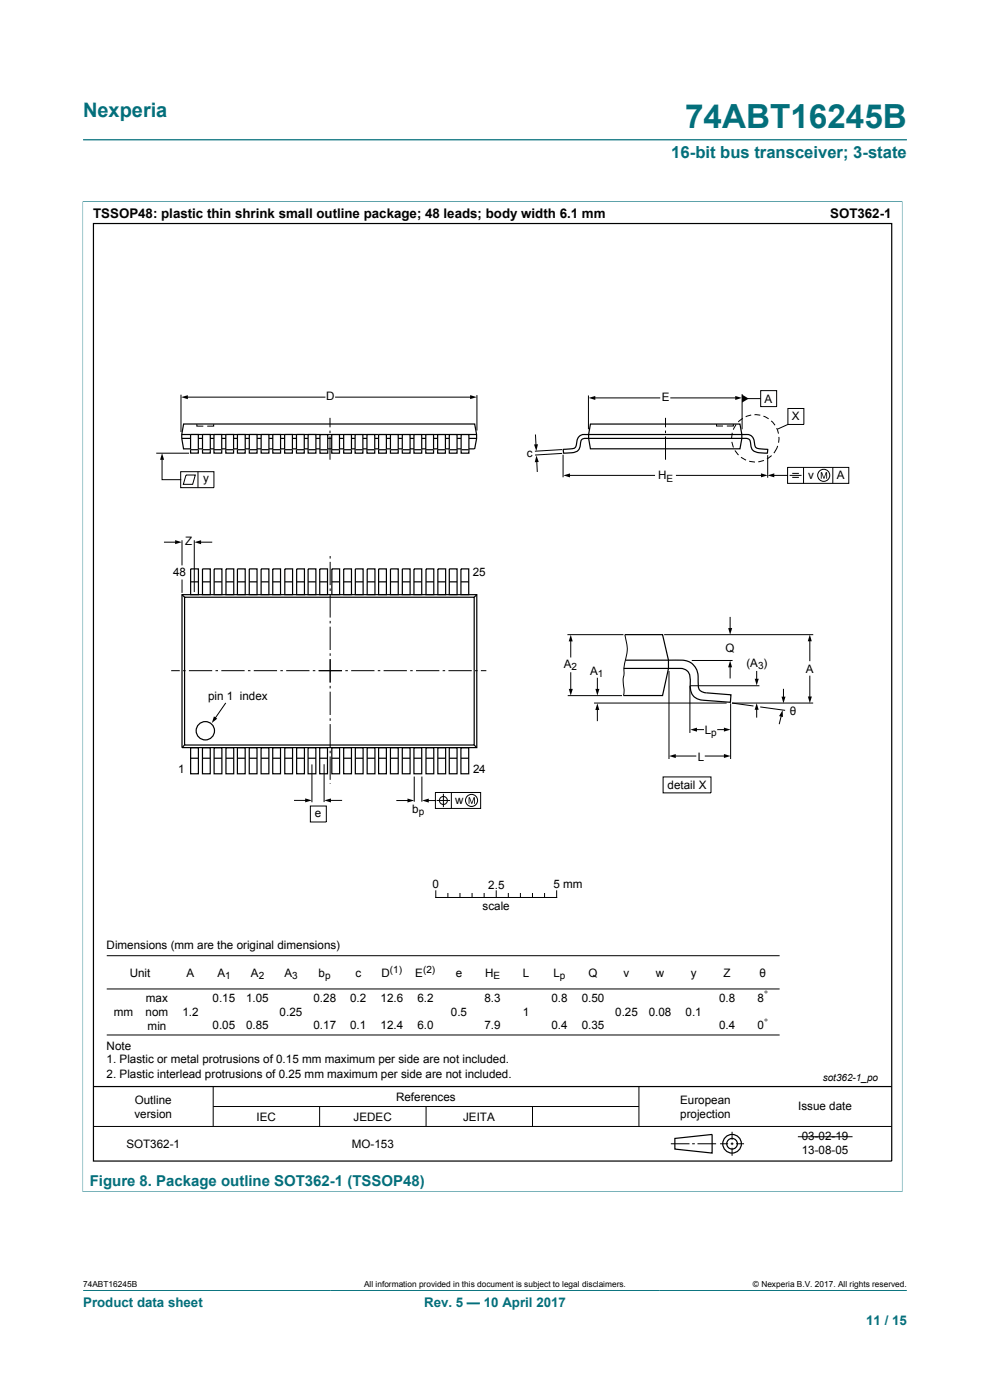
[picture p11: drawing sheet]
<svg xmlns="http://www.w3.org/2000/svg" width="210mm" height="297mm" viewBox="0 0 210 297" stroke-linecap="round" stroke-linejoin="round" font-family="sans-serif">
<path d="M17.6 29.7h174.8M17.5 42.8h173.9M17.6 42.7v210.2M191.4 42.7v210.2M17.5 252.8h173.9M17.6 273.8h174.8" fill="none" stroke="#036f7b" stroke-width=".21"/>
<g fill="none" stroke="#000" stroke-width=".21">
<path d="M33.1 96.1h7M38.4 83.7v7.9M41.8 90v.4h1.3M45.3 90v.4h-1.3M101.2 83.8v7.5M119.2 95.4l-5.7 .3M119.2 96.2l-5.7 .3M119.4 96.5v4.8M152 90v.4h1.4M155.6 90v.4h-1.4M167.1 99.2h12.9v3.3h-12.9zM170.4 99.2v3.3"/>
<path d="M176.7 99.2v3.3M38.6 114.6v5.3M41.2 114.6v11M164 100.9h3.1M167.5 100.9h2.5M168.1 101.3h1.4M168.1 100.4h1.4M38.6 122.9v2.9M120.4 134.6h11.8M132.6 134.6a9.5 9.5 0 0 1-.2 6.5v1.8a7.1 7.1 0 0 0 0 3.6l-.2 1.1M140.9 134.6h31.6M47.8 149.2l-2.2 3.3"/>
<path d="M120.4 147.6h11.5M126 149.1h28.1M141.9 142.3v18.7M146.3 145.5v10M146.4 145.5h14.7M146.7 140.1h8.7M155 149.2v11.8M161.3 150l5.2 .7M172.5 149.1h-17.2l4.5 .7M87.9 164.7v5.4M89.5 164.7v5.4M22.6 209.8h142.8"/>
<path d="M22.6 219.6h142.8M22.6 202.7h142.8M19.8 239h169.4M45.2 230.5v8.5M45.2 234.7h90.3M67.8 234.7v4.3M90.4 234.7v4.3M113 234.7v4.3M135.5 230.5v8.5M142.3 242.6h4M146.8 242.6h.6M148 242.6h3.9"/>
<path d="M152.7 242.6h1.7M155 242.6h.6M155.3 240.1v1.7M155.3 242.4v.5M155.3 243.5v1.7M156.1 242.6h1.7M169.2 241.1h11.6"/>
<circle cx="174.7" cy="100.8" r="1.28"/>
</g>
<g fill="none" stroke="#000" stroke-width=".25">
<path d="M19.8 47.4h169.4v198.9h-169.4zM38.6 92.2h62.5M38.6 93h62.5M100.7 95.2h-61.8l-.3-3 .3-2.3h61.8l.4 3.1-.4 2.2M119.5 95.3l1.8-.1a1.09 1.09 0 0 0 1.1-1.4 1.7 1.7 0 0 1 2.2-1.6h32.8a2.68 2.68 0 0 1 2.3 .6l.3 1a1.17 1.17 0 0 0 1.4 1.4l1.2 .1a.48 .48 0 0 1 .1 .8 5.2 5.2 0 0 1-3-.6l-.3-.4-.1-.8a1.08 1.08 0 0 0-1.4-1.3h-32.9a1.4 1.4 0 0 0-1.8 .7 2.04 2.04 0 0 1-1.5 2.3l-1.9 .1a.51 .51 0 0 1-.3-.8zM125.2 90h31.8l.4 2.2v.8l-.4 2.2h-31.8l-.3-3zM38.6 126.2h62.5v32.4h-62.5zM38.6 126.2l.6 .5M39.2 126.7h61.4v31.4h-61.4zM101.1 126.2l-.5 .5M132.6 134.6h7.9l1.3 5.4v1.8l-1.3 5.8h-8.3M39.2 158.1l-.6 .5"/>
<path d="M100.6 158.1l.5 .5M19.8 230.5h169.4M143.2 241.5l7.9-.8v3.9l-7.9-.8z"/>
<circle cx="43.6" cy="155" r="1.95"/>
<circle cx="155.3" cy="242.6" r="1.13"/>
<circle cx="155.3" cy="242.6" r="1.98"/>
</g>
<path d="M162.8 100.9l1.4-.5v.9zM174.1 100.2h.3l.4 1.1 .4-1.1h.2v1.4h-.1v-1.2l-.4 1.2h-.2l-.4-1.2v1.2h-.2zM45.4 152l.7 .5-1.2 .9z" fill="#000"/>
<path d="M67.9 92.2h1.6v3.9h-1.6z" fill="#fefefe"/>
<path d="M67.9 92.2h1.6v3.9h-1.6z" fill="none" stroke="#000" stroke-width=".25"/>
<path d="M67.9 95.4h1.6z" fill="#fefefe"/>
<path d="M67.9 95.4h1.6" fill="none" stroke="#000" stroke-width=".25"/>
<path d="M70.4 92.2h1.6v3.9h-1.6z" fill="#fefefe"/>
<path d="M70.4 92.2h1.6v3.9h-1.6z" fill="none" stroke="#000" stroke-width=".25"/>
<path d="M70.4 95.4h1.6z" fill="#fefefe"/>
<path d="M70.4 95.4h1.6" fill="none" stroke="#000" stroke-width=".25"/>
<path d="M72.9 92.2h1.7v3.9h-1.7z" fill="#fefefe"/>
<path d="M72.9 92.2h1.7v3.9h-1.7z" fill="none" stroke="#000" stroke-width=".25"/>
<path d="M72.9 95.4h1.7z" fill="#fefefe"/>
<path d="M72.9 95.4h1.7" fill="none" stroke="#000" stroke-width=".25"/>
<path d="M75.3 92.2h1.7v3.9h-1.7z" fill="#fefefe"/>
<path d="M75.3 92.2h1.7v3.9h-1.7z" fill="none" stroke="#000" stroke-width=".25"/>
<path d="M75.3 95.4h1.7z" fill="#fefefe"/>
<path d="M75.3 95.4h1.7" fill="none" stroke="#000" stroke-width=".25"/>
<path d="M77.8 92.2h1.7v3.9h-1.7z" fill="#fefefe"/>
<path d="M77.8 92.2h1.7v3.9h-1.7z" fill="none" stroke="#000" stroke-width=".25"/>
<path d="M77.9 95.4h1.6z" fill="#fefefe"/>
<path d="M77.9 95.4h1.6" fill="none" stroke="#000" stroke-width=".25"/>
<path d="M80.3 92.2h1.7v3.9h-1.7z" fill="#fefefe"/>
<path d="M80.3 92.2h1.7v3.9h-1.7z" fill="none" stroke="#000" stroke-width=".25"/>
<path d="M80.3 95.4h1.7z" fill="#fefefe"/>
<path d="M80.3 95.4h1.7" fill="none" stroke="#000" stroke-width=".25"/>
<path d="M82.8 92.2h1.7v3.9h-1.7z" fill="#fefefe"/>
<path d="M82.8 92.2h1.7v3.9h-1.7z" fill="none" stroke="#000" stroke-width=".25"/>
<path d="M82.8 95.4h1.7z" fill="#fefefe"/>
<path d="M82.8 95.4h1.7" fill="none" stroke="#000" stroke-width=".25"/>
<path d="M85.3 92.2h1.7v3.9h-1.7z" fill="#fefefe"/>
<path d="M85.3 92.2h1.7v3.9h-1.7z" fill="none" stroke="#000" stroke-width=".25"/>
<path d="M85.3 95.4h1.7z" fill="#fefefe"/>
<path d="M85.3 95.4h1.7" fill="none" stroke="#000" stroke-width=".25"/>
<path d="M87.8 92.2h1.7v3.9h-1.7z" fill="#fefefe"/>
<path d="M87.8 92.2h1.7v3.9h-1.7z" fill="none" stroke="#000" stroke-width=".25"/>
<path d="M87.8 95.4h1.7z" fill="#fefefe"/>
<path d="M87.8 95.4h1.7" fill="none" stroke="#000" stroke-width=".25"/>
<path d="M90.3 92.2h1.7v3.9h-1.7z" fill="#fefefe"/>
<path d="M90.3 92.2h1.7v3.9h-1.7z" fill="none" stroke="#000" stroke-width=".25"/>
<path d="M90.3 95.4h1.7z" fill="#fefefe"/>
<path d="M90.3 95.4h1.7" fill="none" stroke="#000" stroke-width=".25"/>
<path d="M92.8 92.2h1.7v3.9h-1.7z" fill="#fefefe"/>
<path d="M92.8 92.2h1.7v3.9h-1.7z" fill="none" stroke="#000" stroke-width=".25"/>
<path d="M92.8 95.4h1.7z" fill="#fefefe"/>
<path d="M92.8 95.4h1.7" fill="none" stroke="#000" stroke-width=".25"/>
<path d="M95.3 92.2h1.7v3.9h-1.7z" fill="#fefefe"/>
<path d="M95.3 92.2h1.7v3.9h-1.7z" fill="none" stroke="#000" stroke-width=".25"/>
<path d="M95.3 95.4h1.7z" fill="#fefefe"/>
<path d="M95.3 95.4h1.7" fill="none" stroke="#000" stroke-width=".25"/>
<path d="M97.8 92.2h1.7v3.9h-1.7z" fill="#fefefe"/>
<path d="M97.8 92.2h1.7v3.9h-1.7z" fill="none" stroke="#000" stroke-width=".25"/>
<path d="M97.8 95.4h1.7z" fill="#fefefe"/>
<path d="M97.8 95.4h1.7" fill="none" stroke="#000" stroke-width=".25"/>
<path d="M40.4 92.2h1.7v3.9h-1.7z" fill="#fefefe"/>
<path d="M40.4 92.2h1.7v3.9h-1.7z" fill="none" stroke="#000" stroke-width=".25"/>
<path d="M40.4 95.4h1.7z" fill="#fefefe"/>
<path d="M40.4 95.4h1.7" fill="none" stroke="#000" stroke-width=".25"/>
<path d="M43 92.2h1.6v3.9h-1.6z" fill="#fefefe"/>
<path d="M43 92.2h1.6v3.9h-1.6z" fill="none" stroke="#000" stroke-width=".25"/>
<path d="M43 95.4h1.6z" fill="#fefefe"/>
<path d="M43 95.4h1.6" fill="none" stroke="#000" stroke-width=".25"/>
<path d="M45.4 92.2h1.6v3.9h-1.6z" fill="#fefefe"/>
<path d="M45.4 92.2h1.6v3.9h-1.6z" fill="none" stroke="#000" stroke-width=".25"/>
<path d="M45.4 95.4h1.6z" fill="#fefefe"/>
<path d="M45.4 95.4h1.6" fill="none" stroke="#000" stroke-width=".25"/>
<path d="M47.9 92.2h1.6v3.9h-1.6z" fill="#fefefe"/>
<path d="M47.9 92.2h1.6v3.9h-1.6z" fill="none" stroke="#000" stroke-width=".25"/>
<path d="M47.9 95.4h1.7z" fill="#fefefe"/>
<path d="M47.9 95.4h1.7" fill="none" stroke="#000" stroke-width=".25"/>
<path d="M50.4 92.2h1.6v3.9h-1.6z" fill="#fefefe"/>
<path d="M50.4 92.2h1.6v3.9h-1.6z" fill="none" stroke="#000" stroke-width=".25"/>
<path d="M50.4 95.4h1.6z" fill="#fefefe"/>
<path d="M50.4 95.4h1.6" fill="none" stroke="#000" stroke-width=".25"/>
<path d="M52.9 92.2h1.6v3.9h-1.6z" fill="#fefefe"/>
<path d="M52.9 92.2h1.6v3.9h-1.6z" fill="none" stroke="#000" stroke-width=".25"/>
<path d="M52.9 95.4h1.6z" fill="#fefefe"/>
<path d="M52.9 95.4h1.6" fill="none" stroke="#000" stroke-width=".25"/>
<path d="M55.4 92.2h1.6v3.9h-1.6z" fill="#fefefe"/>
<path d="M55.4 92.2h1.6v3.9h-1.6z" fill="none" stroke="#000" stroke-width=".25"/>
<path d="M55.4 95.4h1.7z" fill="#fefefe"/>
<path d="M55.4 95.4h1.7" fill="none" stroke="#000" stroke-width=".25"/>
<path d="M57.9 92.2h1.6v3.9h-1.6z" fill="#fefefe"/>
<path d="M57.9 92.2h1.6v3.9h-1.6z" fill="none" stroke="#000" stroke-width=".25"/>
<path d="M57.9 95.4h1.6z" fill="#fefefe"/>
<path d="M57.9 95.4h1.6" fill="none" stroke="#000" stroke-width=".25"/>
<path d="M60.4 92.2h1.6v3.9h-1.6z" fill="#fefefe"/>
<path d="M60.4 92.2h1.6v3.9h-1.6z" fill="none" stroke="#000" stroke-width=".25"/>
<path d="M60.4 95.4h1.6z" fill="#fefefe"/>
<path d="M60.4 95.4h1.6" fill="none" stroke="#000" stroke-width=".25"/>
<path d="M62.9 92.2h1.6v3.9h-1.6z" fill="#fefefe"/>
<path d="M62.9 92.2h1.6v3.9h-1.6z" fill="none" stroke="#000" stroke-width=".25"/>
<path d="M62.9 95.4h1.7z" fill="#fefefe"/>
<path d="M62.9 95.4h1.7" fill="none" stroke="#000" stroke-width=".25"/>
<path d="M65.4 92.2h1.6v3.9h-1.6z" fill="#fefefe"/>
<path d="M65.4 92.2h1.6v3.9h-1.6z" fill="none" stroke="#000" stroke-width=".25"/>
<path d="M65.4 95.4h1.6z" fill="#fefefe"/>
<g fill="none" stroke="#000" stroke-width=".25">
<path d="M65.4 95.4h1.6M40.4 120.7h1.7v5.4h-1.7zM40.4 123.4h1.7M43 120.7h1.6v5.4h-1.6zM43 123.4h1.6M45.4 120.7h1.7v5.4h-1.7zM45.4 123.4h1.7M47.9 120.7h1.7v5.4h-1.7zM47.9 123.4h1.7M50.4 120.7h1.6v5.4h-1.6zM50.4 123.4h1.6M52.9 120.7h1.6v5.4h-1.6z"/>
<path d="M52.9 123.4h1.6M55.4 120.7h1.6v5.4h-1.6zM55.4 123.4h1.6M57.9 120.7h1.6v5.4h-1.6zM57.9 123.4h1.6M60.4 120.7h1.7v5.4h-1.7zM60.4 123.4h1.7M62.9 120.7h1.7v5.4h-1.7zM62.9 123.4h1.7M65.4 120.7h1.6v5.4h-1.6zM65.4 123.4h1.6M67.8 120.7h1.7v5.4h-1.7z"/>
<path d="M67.8 123.4h1.7M70.4 120.7h1.6v5.4h-1.6zM70.4 123.4h1.6M72.9 120.7h1.7v5.4h-1.7zM72.9 123.4h1.7M75.4 120.7h1.6v5.4h-1.6zM75.4 123.4h1.6M77.9 120.7h1.6v5.4h-1.6zM77.9 123.4h1.6M80.3 120.7h1.7v5.4h-1.7zM80.3 123.4h1.7M82.8 120.7h1.7v5.4h-1.7z"/>
<path d="M82.8 123.4h1.7M85.3 120.7h1.7v5.4h-1.7zM85.3 123.4h1.7M87.8 120.7h1.7v5.4h-1.7zM87.8 123.4h1.7M90.4 120.7h1.6v5.4h-1.6zM90.4 123.4h1.6M92.9 120.7h1.6v5.4h-1.6zM92.9 123.4h1.6M95.3 120.7h1.7v5.4h-1.7zM95.3 123.4h1.7M97.8 120.7h1.6v5.4h-1.6z"/>
<path d="M97.8 123.4h1.6M40.4 158.6h1.7v5.6h-1.7zM42.9 158.6h1.7v5.6h-1.7zM45.4 158.6h1.7v5.6h-1.7zM47.9 158.6h1.7v5.6h-1.7zM50.4 158.6h1.6v5.6h-1.6zM52.9 158.6h1.6v5.6h-1.6zM55.4 158.6h1.6v5.6h-1.6zM57.9 158.6h1.6v5.6h-1.6zM60.4 158.6h1.7v5.6h-1.7zM62.9 158.6h1.7v5.6h-1.7zM65.3 158.6h1.7v5.6h-1.7z"/>
<path d="M67.8 158.6h1.7v5.6h-1.7zM70.4 158.6h1.6v5.6h-1.6zM72.9 158.6h1.7v5.6h-1.7zM75.4 158.6h1.6v5.6h-1.6zM77.9 158.6h1.6v5.6h-1.6zM80.3 158.6h1.7v5.6h-1.7zM82.8 158.6h1.7v5.6h-1.7zM85.3 158.6h1.7v5.6h-1.7zM87.8 158.6h1.7v5.6h-1.7zM90.4 158.6h1.6v5.6h-1.6zM92.9 158.6h1.6v5.6h-1.6zM95.3 158.6h1.7v5.6h-1.7z"/>
<path d="M97.8 158.6h1.6v5.6h-1.6zM132.7 140.1l9.4-.1a9.1 9.1 0 0 1 4.5 .6 4.1 4.1 0 0 1 1.5 4.2 1.71 1.71 0 0 0 1.8 2.2l5.2 .4-.2 1.6-5.8-.5a2.78 2.78 0 0 1-2.7-3.3v-.6a2.27 2.27 0 0 0-2.8-2.8h-11.3M40.4 160.9h1.7M42.9 160.9h1.7M45.4 160.9h1.7M47.9 160.9h1.7M50.4 160.9h1.6M52.9 160.9h1.6M55.4 160.9h1.6M57.9 160.9h1.6M60.4 160.9h1.7M62.9 160.9h1.7"/>
<path d="M65.3 160.9h1.7M67.8 160.9h1.7M70.4 160.9h1.6M72.9 160.9h1.7M75.4 160.9h1.6M77.9 160.9h1.6M80.3 160.9h1.7M82.8 160.9h1.7M85.3 160.9h1.7M87.8 160.9h1.7M90.4 160.9h1.6M92.9 160.9h1.6"/>
<path d="M95.3 160.9h1.7M97.8 160.9h1.6"/>
</g>
<g fill="none" stroke="#000" stroke-width=".21">
<path d="M34.4 97.3v4.5h3.9M39.6 84.3h29.3M70 88.6v2M70 91.4v.5M70 92.6v4.9M71.2 84.3h28.8M113.6 92.3l.1 2.2M113.9 97.8l.1 2.2M124.8 83.9v7.2M126 84.4h13.9M141.2 88.6v2M141.2 91.4v.5"/>
<path d="M141.2 92.6v4.9M142.3 84.4h13.9M155.3 93.7l.3 1.2M155.3 91.8l-.1 1.2M155.9 95.6l.8 .9M156.1 90.1l-.5 1M157.2 97l1.1 .6M157.4 83.6v7.5M157.5 88.7l-.9 .8M158.5 84.6h2.9M158.9 97.8l1.2 .2M159.3 88l-1.1 .4"/>
<path d="M160 88l1.3 .1M161.4 82.9h3.3v3.4h-3.3zM161.9 88.3l1.1 .5M162 97.7l-1.2 .3M162.8 96.6v4.7M163.6 89.3l.8 .9M163.7 96.6l-1 .8M164.7 90.8l.4 1.2M165 94.6l-.9 1.5M165.2 92.7v1.2M167.1 86.7h3.4v3.3h-3.4zM167.1 90l-2.2 1"/>
<path d="M34.9 115h2.5M38.3 100.1h7.1v3.4h-7.1zM39.5 100.8h1.9l-.5 1.9h-2zM42 100.1v3.4M42.4 115h2.5M70 118v.5M70 119.2v4.9M120.6 100.9h18.2M143.5 100.9h18.2M70 124.8v.6M70 126.1v4.9M70 131.7v.5"/>
<path d="M70 133v4.9M70 138.6v.5M70 139.8v5M121.1 135.8v3.6M154.9 131v2.5M171.8 135.8v4.4M36.3 142.3h1.8M38.8 142.3h.6M40.1 142.3h4.9M45.7 142.3h.5M47 142.3h4.9M52.6 142.3h.5"/>
<path d="M53.8 142.3h5M59.5 142.3h.5M60.7 142.3h4.9M66.4 142.3h.5M67.6 142.3h5M70 145.5v.5M70 146.7v5M70 152.4v.5M70 153.6v5M70 159.3v.5M73.3 142.3h.5M74.5 142.3h4.9"/>
<path d="M80.1 142.3h.6M81.4 142.3h4.9M87 142.3h.5M88.3 142.3h4.9M93.9 142.3h.5M95.1 142.3h5M100.8 142.3h.5M102 142.3h1.2M121.1 142.7v3.7M126.7 143.9v2.5M126.7 150.3v2.6M147.6 154.8h1.6"/>
<path d="M152.2 154.8h1.6M154.9 141.3v2.5M160.5 142.4v1.9M160.5 150.3v1.8M165.7 151.7l-.4 1.8M166.2 146.2v1.9M171.8 143.4v4.6M62.5 169.8h2.5M65.8 171h3.4v3.4h-3.4zM66.2 162.2v8M68.7 162.1v8.1M69.9 169.8h2.6"/>
<path d="M70 160.5v4.9M70 166.1v.2M84.2 169.8h2.5M90.7 169.8h1.7M92.4 168.1h9.6v3.4h-9.6zM92.6 169.8h2.9M94.1 168.4v2.8M95.7 168.1v3.4M140.7 164.8h10.1v3.4h-10.1zM143.1 160.4h4.5M149.6 160.4h4.2M92.4 189v1.4h25.7v-1.4"/>
<path d="M95 189.5v.9M97.6 189.5v.9M100.1 189.5v.9M102.7 189.5v.9M105.3 189v1.4M107.8 189.5v.9M110.4 189.5v.9M113 189.5v.9M115.5 189.5v.9"/>
<circle cx="94.1" cy="169.8" r=".85"/>
<circle cx="100" cy="169.8" r="1.28"/>
</g>
<g fill="#000">
<path d="M34.4 96.1l.4 1.4h-.8zM38.4 84.3l1.4-.5v.9zM99.7 83.8l1.4 .5-1.4 .4zM113.8 96.6l.5 1.4-.9 .1zM113.3 94.3l.8-.1-.3 1.5zM124.9 84.4l1.4-.4v.8zM156 84l1.4 .4-1.4 .4zM157.4 83.7l1.4 .9-1.4 .8zM37.2 114.6l1.4 .4-1.4 .4zM41.2 115l1.5-.4v.9zM119.5 100.9l1.4-.5v.9zM161.4 100.4l1.4 .5-1.4 .4z"/>
<path d="M121.1 134.7l.4 1.4h-.9zM154.5 133.2h.8l-.4 1.4zM171.8 134.6l.4 1.4h-.9zM120.7 146.1h.8l-.4 1.5zM126.7 149.2l.4 1.4h-.8zM126.3 146.1h.8l-.4 1.5zM146.4 154.8l1.4-.4v.8zM153.6 154.4l1.4 .4-1.4 .4zM153.6 160l1.4 .4-1.4 .4zM154.9 140.2l.4 1.4h-.9zM160.5 149.2l.4 1.4h-.8zM160.1 144h.8l-.4 1.4z"/>
<path d="M166 150.6l.1 1.5-.8-.2zM165.8 147.8h.8l-.4 1.4zM171.4 147.8h.8l-.4 1.4zM64.7 169.4l1.4 .4-1.4 .4zM68.8 169.8l1.4-.4v.8zM86.4 169.4l1.4 .4-1.4 .4zM89.5 169.8l1.5-.4v.9zM99.4 169.1h.3l.4 1.2 .4-1.2h.2v1.4h-.1v-1.1l-.4 1.1h-.2l-.4-1.1v1.1h-.2zM141.9 160.4l1.4-.4v.8z"/>
</g>
<text font-size="7.1" fill="#036f7b" x="145.3" y="27.2">74ABT16245B</text>
<text font-size="4.2" fill="#036f7b" x="17.6" y="24.8">Nexperia</text>
<text font-size="3.5" fill="#036f7b" x="142.4" y="33.5">16-bit bus transceiver; 3-state</text>
<text font-size="3.2" fill="#036f7b" x="19" y="251.7">Figure 8. Package outline SOT362-1 (TSSOP48)</text>
<g font-size="2.8">
<text x="19.8" y="46.2">TSSOP48: plastic thin shrink small outline package; 48 leads; body width 6.1 mm</text>
<text x="176.1" y="46.2">SOT362-1</text>
</g>
<g font-size="2.8" fill="#036f7b">
<text x="17.6" y="277.3">Product data sheet</text>
<text x="90" y="277.3">Rev. 5 — 10 April 2017</text>
<text x="183.7" y="281">11 / 15</text>
</g>
<g font-size="2.5">
<text x="69.2" y="85">D</text>
<text x="140.4" y="85.1">E</text>
<text x="162.2" y="85.4">A</text>
<text x="168" y="89.1">X</text>
<text x="111.8" y="96.9">c</text>
<text x="139.6" y="101.7">H</text>
<text x="171.5" y="101.7">v</text>
<text x="177.5" y="101.7">A</text>
<text x="43.1" y="102.3">y</text>
<text x="39.3" y="115.7">Z</text>
<text x="36.7" y="122.3">48</text>
<text x="100.3" y="122.3">25</text>
<text x="119.6" y="141.7">A</text>
<text x="125.2" y="143.1">A</text>
<text x="153.9" y="138.2">Q</text>
<text x="158.3" y="141.4">(A )</text>
<text x="171" y="142.7">A</text>
<text x="44.1" y="148.5">pin 1 index</text>
<text x="149.5" y="155.6">L</text>
<text x="167.5" y="151.6">θ</text>
<text x="148" y="161.3">L</text>
<text x="37.8" y="164.1">1</text>
<text x="100.3" y="164.1">24</text>
<text x="141.6" y="167.4">detail X</text>
<text x="66.8" y="173.3">e</text>
<text x="87.5" y="172.4">b</text>
<text x="96.5" y="170.6">w</text>
<text x="91.7" y="188.4">0</text>
<text x="103.6" y="188.5">2.5</text>
<text x="117.4" y="188.4">5 mm</text>
<text x="102.4" y="193">scale</text>
<text x="22.6" y="201.3">Dimensions (mm are the original dimensions)</text>
<text x="27.5" y="207.3">Unit</text>
<text x="39.6" y="207.3">A</text>
<text x="46.1" y="207.3">A</text>
<text x="53.2" y="207.3">A</text>
<text x="60.3" y="207.3">A</text>
<text x="67.6" y="207.3">b</text>
<text x="75.4" y="207.3">c</text>
<text x="80.9" y="207.3">D</text>
<text x="88.1" y="207.3">E</text>
<text x="96.7" y="207.3">e</text>
<text x="102.9" y="207.3">H</text>
<text x="110.9" y="207.3">L</text>
<text x="117.4" y="207.3">L</text>
<text x="124.9" y="207.3">Q</text>
<text x="132.3" y="207.3">v</text>
<text x="139.1" y="207.3">w</text>
<text x="146.6" y="207.3">y</text>
<text x="153.5" y="207.3">Z</text>
<text x="161.1" y="207.3">θ</text>
<text x="24.1" y="215.5">mm</text>
<text x="30.9" y="215.5">nom</text>
<text x="30.9" y="212.5">max</text>
<text x="38.7" y="215.5">1.2</text>
<text x="45.1" y="212.5">0.15</text>
<text x="52.2" y="212.5">1.05</text>
<text x="59.3" y="215.5">0.25</text>
<text x="66.5" y="212.5">0.28</text>
<text x="74.2" y="212.5">0.2</text>
<text x="80.7" y="212.5">12.6</text>
<text x="88.5" y="212.5">6.2</text>
<text x="95.6" y="215.5">0.5</text>
<text x="102.8" y="212.5">8.3</text>
<text x="110.9" y="215.5">1</text>
<text x="117" y="212.5">0.8</text>
<text x="123.4" y="212.5">0.50</text>
<text x="130.5" y="215.5">0.25</text>
<text x="137.6" y="215.5">0.08</text>
<text x="145.4" y="215.5">0.1</text>
<text x="152.5" y="212.5">0.8</text>
<text x="160.7" y="212.5">8</text>
<text x="31.3" y="218.4">min</text>
<text x="45.1" y="218.4">0.05</text>
<text x="52.2" y="218.4">0.85</text>
<text x="66.5" y="218.4">0.17</text>
<text x="74.2" y="218.4">0.1</text>
<text x="80.7" y="218.4">12.4</text>
<text x="88.5" y="218.4">6.0</text>
<text x="102.8" y="218.4">7.9</text>
<text x="117" y="218.4">0.4</text>
<text x="123.4" y="218.4">0.35</text>
<text x="152.5" y="218.4">0.4</text>
<text x="160.7" y="218.4">0</text>
<text x="22.6" y="222.7">Note</text>
<text x="22.6" y="225.6">1. Plastic or metal protrusions of 0.15 mm maximum per side are not included.</text>
<text x="22.6" y="228.6">2. Plastic interlead protrusions of 0.25 mm maximum per side are not included.</text>
<text x="84" y="233.6">References</text>
<text x="28.5" y="237.1">version</text>
<text x="28.6" y="234.1">Outline</text>
<text x="54.4" y="237.8">IEC</text>
<text x="75" y="237.8">JEDEC</text>
<text x="98.2" y="237.8">JEITA</text>
<text x="144.3" y="234.1">European</text>
<text x="144.3" y="237.1">projection</text>
<text x="169.3" y="235.6">Issue date</text>
<text x="26.8" y="243.4">SOT362-1</text>
<text x="74.6" y="243.6">MO-153</text>
<text x="170.1" y="241.9">03-02-19</text>
<text x="170.1" y="244.8">13-08-05</text>
</g>
<g font-size="2.1">
<text x="141.4" y="102.2">E</text>
<text x="121.2" y="142.2">2</text>
<text x="126.8" y="143.6">1</text>
<text x="160.8" y="141.9">3</text>
<text x="150.9" y="156.1">p</text>
<text x="88.8" y="172.8">p</text>
<text x="47.8" y="207.7">1</text>
<text x="54.9" y="207.7">2</text>
<text x="62" y="207.7">3</text>
<text x="69" y="207.7">p</text>
<text x="82.7" y="206.5">(1)</text>
<text x="89.7" y="206.5">(2)</text>
<text x="104.7" y="207.7">E</text>
<text x="118.8" y="207.7">p</text>
<text x="162.1" y="211.7">°</text>
<text x="162.1" y="217.7">°</text>
<text x="174.5" y="229.2">sot362-1_po</text>
</g>
<g font-size="1.8">
<text x="17.6" y="273.1">74ABT16245B</text>
<text x="77.2" y="273.1">All information provided in this document is subject to legal disclaimers.</text>
<text x="159.7" y="273.1">© Nexperia B.V. 2017. All rights reserved.</text>
</g>
</svg>
